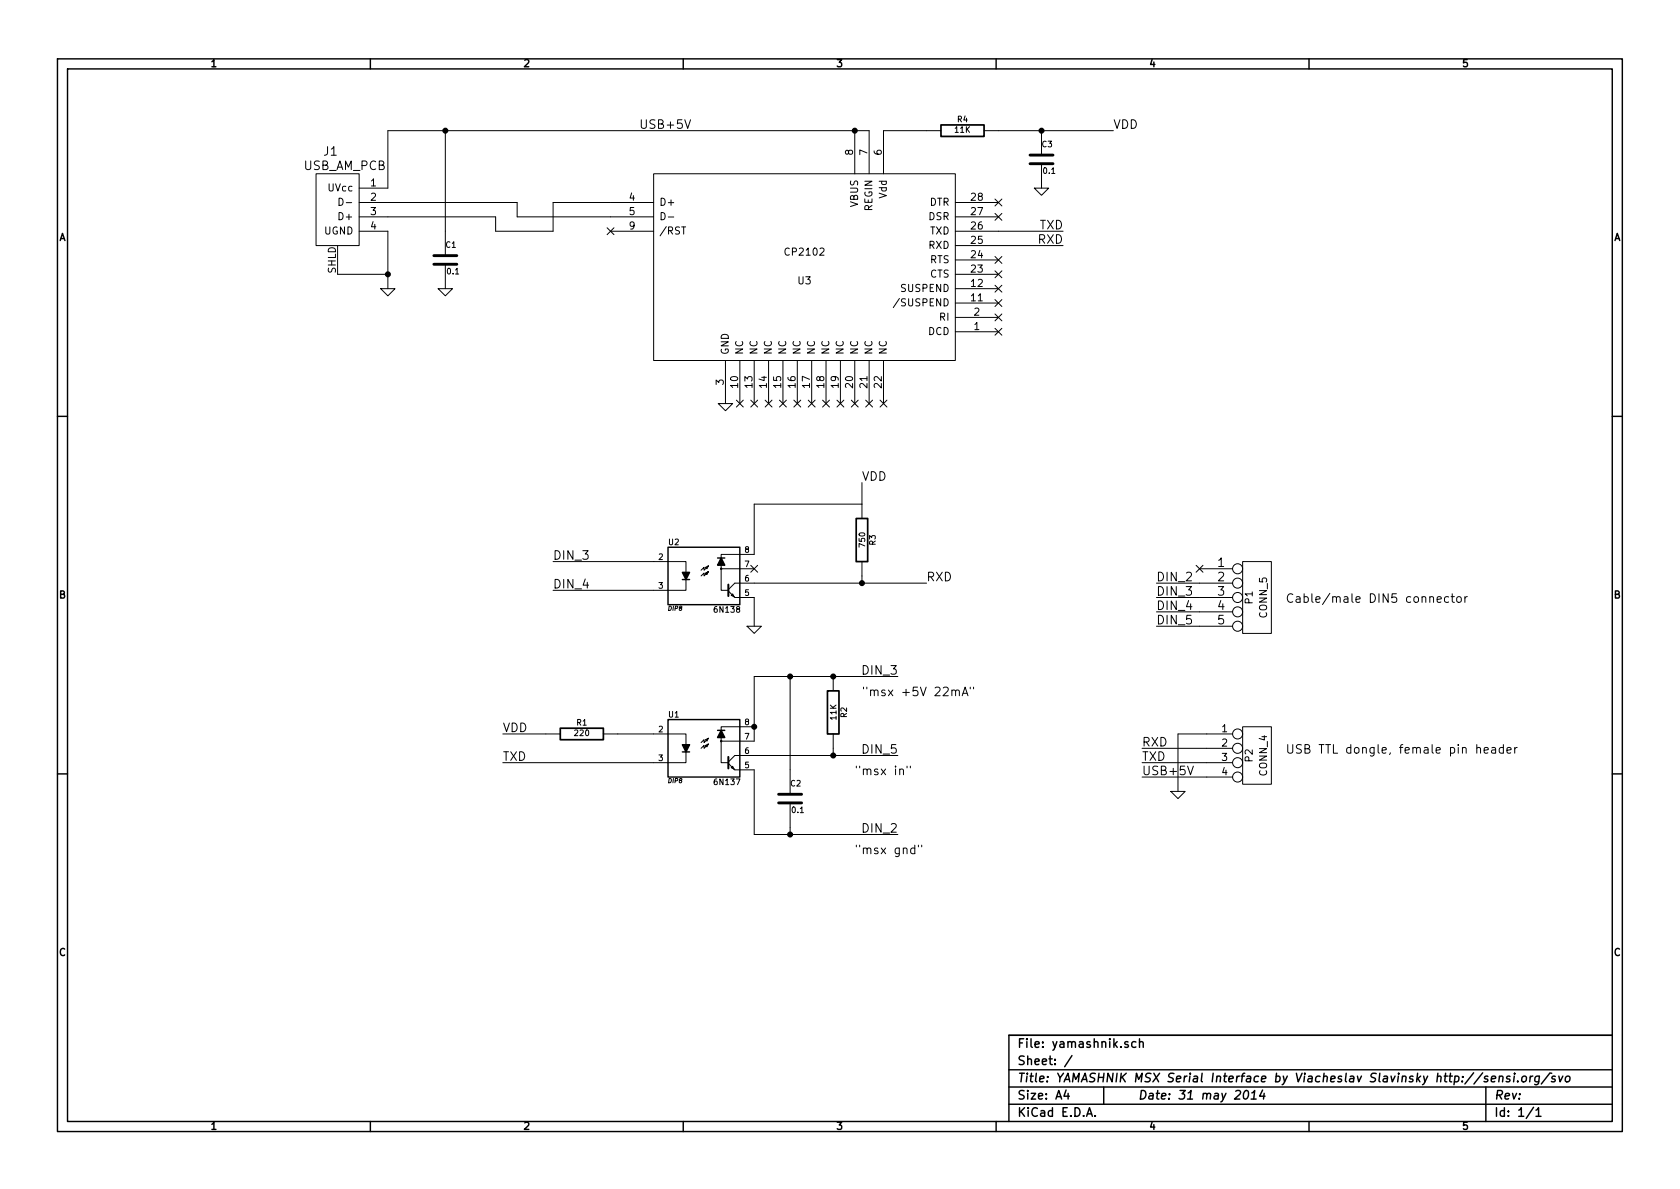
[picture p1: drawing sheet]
<svg xmlns="http://www.w3.org/2000/svg" width="297mm" height="210mm" viewBox="0 0 297 210" stroke-linecap="round" stroke-linejoin="round" font-family="sans-serif">
<g fill="none" stroke="#000" stroke-width=".25">
<path d="M10.2 10.4h276.6v189.7h-276.6zM11.9 12.2h273.2v186.1h-273.2zM65.5 10.4v1.8M120.8 10.4v1.8M176.1 10.4v1.8M231.4 10.4v1.8M10.2 73.6h1.7M285.1 73.6h1.7M118.1 96.8h12.7v10.1h-12.7zM126.9 98.7h1.2M120.6 102.5h1.3M10.2 136.8h1.7"/>
<path d="M118.1 127.2h12.7v10.2h-12.7zM120.6 133h1.3M126.9 129.2h1.2M285.1 136.8h1.7M65.5 198.3v1.8M120.8 198.3v1.8M176.1 198.3v1.8M178.4 189.2h106.7M178.4 195.3h106.7M178.4 192.2h106.7M188.5 192.8l-.4 1h1M188.8 193.3v1.1"/>
<path d="M189.5 186.7l-1.3 1.9M192.1 197.4l.5-1.5 .5 1.5M192.3 197h.7M193.6 197.3v.1M195.1 192.2v3.1M199.4 184.3l-.3-.1-.2 .2v.2l.5 .2v.3h-.5M200.8 184.3a.48 .48 0 0 0-.6 0v.8l.2 .1 .4-.1M201.5 184.3a.36 .36 0 0 1 .6 .1v.8M201.5 183.7v1.5M220.1 193l.3-.2a.88 .88 0 0 1-.3 1.6l-.2-.3a1.19 1.19 0 0 1 .2-1.1zM221.2 194.4h.9M221.3 193.3l.5-.5-.1 1.6"/>
<path d="M223.2 192.8l-.5 1h1M223.5 193.3l-.1 1.1M231.4 198.3v1.8M260.6 189.7l-1.6 2M262.2 189.7l-1.6 2M262.7 192.2v6.1M263.1 190.4l-.4-.1-.2 .3 .2 .2 .3 .1 .1 .2-.3 .2-.4-.1M263.7 190.8l.7-.1v-.3h-.6l-.1 .7 .2 .2 .4-.1M265.1 190.4l.3-.1 .3 .1v.9M265.1 190.3l-.1 1M267 190.4l-.4-.1-.2 .3 .2 .2 .3 .1 .1 .2-.2 .2-.5-.1M267.7 190.3l-.1 1"/>
<path d="M267.8 189.8v.1M268.4 191.2v.1M269.2 190.4l.2-.1 .4 .1v.6l-.3 .3-.4-.1zM270.6 190.3l-.1 1M271 190.3l-.3 .1-.2 .2M271.1 195.8l-1.3 2M271.6 196.3l.4-.4v1.5M271.6 197.4h.9M272.2 190.4l-.2-.1a.52 .52 0 0 0-.6 .3v.6l.2 .1 .5-.1M272.2 190.3l-.2 1.2-.3 .3-.4-.1M274.1 189.7l-1.6 2M274.2 189.8h.1"/>
<path d="M275 190.4l-.3-.1-.3 .3 .2 .2 .3 .1 .1 .2-.2 .2-.5-.1M275.6 190.3l.2 1 .5-1M276.9 190.4l.2-.1 .4 .1v.6l-.3 .3-.4-.1zM285.1 183.1h-106.7v15.2"/>
</g>
<g fill="none" stroke="#000" stroke-width=".18">
<path d="M55.9 30.7h7.6v12.7h-7.6zM59.9 35a.64 .64 0 0 1 .8 .7 .64 .64 0 0 1-.8 .6zM61.2 35.8h1M63.5 35.8h27.9v2.5h24.2M78.7 23.1v22.1M115.6 30.7h53.3v33h-53.3zM115.6 35.8h-17.8v5.1h-10.2v-2.6h-24.1M116.9 37.6a.64 .64 0 0 1 .7 .6 .64 .64 0 0 1-.7 .7zM118.2 38.4h.9M121.1 21.2l.5 1.5 .5-1.5M151.1 23.1v7.6M153.7 30.7v-7.6h-85.1v10.2h-5.1"/>
<path d="M166.4 23.1h-10.2v7.6M168.9 35.8h7.6M168.9 38.3h7.6M174 23.1h22.8M175.9 35.2l1.2 1.2M175.9 37.7l1.2 1.3M177.1 35.2l-1.2 1.2M177.1 37.7l-1.2 1.3M182.9 33.3h2.5l-1.3 1.2zM184.1 23.1v4.3M184.1 29v4.3M59.7 43.4v5.1h8.9"/>
<path d="M63.5 40.9h5.1v10.1M67.3 51h2.5l-1.2 1.3zM77.5 51h2.5l-1.3 1.3zM78.7 46.7v4.3M107.3 40.3l1.3 1.2M107.9 40.9h7.7M108.6 40.3l-1.3 1.2M120.5 40.1h.7M159 52.8l-1.1 1.6M168.9 58.7h7.6M168.9 56.1h7.6M168.9 40.9h19.1"/>
<path d="M168.9 53.6h7.6M168.9 51h7.6M168.9 48.5h7.6M168.9 46h7.6M168.9 43.4h19.1M175.9 45.4l1.2 1.2M175.9 47.9l1.2 1.2M175.9 50.4l1.2 1.3M175.9 53l1.2 1.2M175.9 55.5l1.2 1.2M175.9 58.1l1.2 1.2M177.1 45.4l-1.2 1.2"/>
<path d="M177.1 47.9l-1.2 1.2M177.1 50.4l-1.2 1.3M177.1 53l-1.2 1.2M177.1 55.5l-1.2 1.2M177.1 58.1l-1.2 1.2M127 71.4h2.5l-1.2 1.2zM128.3 63.7v7.7M130.2 70.8l1.2 1.2M130.8 63.7v7.7M131.4 70.8l-1.2 1.2M132.7 70.8l1.3 1.2M133.3 63.7v7.7"/>
<path d="M134 70.8l-1.3 1.2M135.3 70.8l1.2 1.2M135.9 63.7v7.7M136.5 70.8l-1.2 1.2M137.8 70.8l1.2 1.2M138.4 63.7v7.7M139 70.8l-1.2 1.2M140.4 70.8l1.2 1.2M141 63.7v7.7M141.6 70.8l-1.2 1.2M142.9 70.8l1.2 1.2M143.5 63.7v7.7"/>
<path d="M144.1 70.8l-1.2 1.2M145.4 70.8l1.3 1.2M146 63.7v7.7M146.7 70.8l-1.3 1.2M148 70.8l1.2 1.2M148.6 63.7v7.7M149.2 70.8l-1.2 1.2M150.5 70.8l1.2 1.2M151.1 63.7v7.7M151.7 70.8l-1.2 1.2M153.1 70.8l1.2 1.2M153.7 63.7v7.7"/>
<path d="M154.3 70.8l-1.2 1.2M155.6 70.8l1.2 1.2M156.2 63.7v7.7M156.8 70.8l-1.2 1.2M97.8 99.3h23.5v1.9M127.5 99.9v4.5h1.3M132.7 100l1.3 1.2M134 100l-1.3 1.2M152.4 89.1h-19.1v8.9h-5.8v.7M152.4 85.3v6.4M152.4 99.3v3.8M211.5 100l1.2 1.2"/>
<path d="M212.7 100l-1.2 1.2M219.7 99.3h5.1v12.7h-5.1zM121.3 102.5v1.9h-23.5M124.7 100.3l.5-.2-.2 .5zM125.2 100.1l-.7 .7v-.5l-.5 .5M125.2 101.1l-.2 .5-.3-.3 .5-.2-.7 .7v-.5l-.5 .5M127.5 100.6h5.8M128.8 104.5l1.1 1.2h3.4v5M129.3 105.3l.2-.3 .3 .5zM132.1 110.7h2.5l-1.3 1.3zM139.7 119.6v20.9M147.3 119.6v2.6"/>
<path d="M158.7 119.6h-25.4v11.5h-5.8M163.8 103.1h-33.9l-1.1 1.2M204.5 105.7h13.4M204.5 103.1h13.4M204.5 108.2h13.4M204.5 110.7h13.4M212.1 100.6h5.8M254.1 106l.7-.1v-.3l-.5-.1-.2 .2 .1 .7h.6M256.1 105.6a.48 .48 0 0 0-.6 .1v.7l.2 .1 .4-.1M256.6 105.5h.5M256.8 105v1.3l.3 .2M257.6 105.7l.3-.2 .4 .2v.7l-.2 .1-.5-.1z"/>
<path d="M259 105.5v1M259.4 105.5l-.2 .1-.2 .2M88.9 129.8h10.2M106.7 129.8h14.6v1.9M121.3 133v1.9h-32.4M124.7 130.8l.5-.2-.2 .5zM125.2 130.6l-.7 .7v-.5l-.5 .5M125.2 131.6l-.2 .5-.3-.3 .5-.2-.7 .7v-.5l-.5 .5M127.5 130.4v4.5h1.3M128.8 135l1.1 1.1h3.4v11.5h25.4M129.3 135.8l.2-.3 .3 .5zM133.3 128.5h-5.8v.7"/>
<path d="M147.3 129.8v3.8M158.7 133.6h-28.8l-1.1 1.1M159.1 136.1h.1a.36 .36 0 0 1 .5 .1v.8M160.4 135.5v.3M161 135.5v.3M168.3 122.2l.1-.1a.36 .36 0 0 1 .6 .1v.8M169 122.2a.35 .35 0 0 1 .3-.2 .35 .35 0 0 1 .3 .2v.8M170.1 123l.5-1.5 .5 1.5M170.3 122.6h.7M171.6 121.5v.3M172.1 121.5v.3M201.9 134.9h16"/>
<path d="M201.9 132.3h16M201.9 137.4h16M207 139.9h2.5l-1.2 1.3zM210 135.5l.5 1.5 .5-1.5M217.9 129.8h-9.6v10.1M219.7 128.5h5.1v10.2h-5.1zM262.4 132.7l.7-.1v-.3l-.5-.1-.2 .2 .1 .7h.6M263.8 132.3h.6v.9M264.4 132.6h-.5a.3 .3 0 0 0-.2 .3 .3 .3 0 0 0 .2 .3l.5-.1M265.8 132.3a.48 .48 0 0 0-.6 0v.8l.2 .1 .4-.1M265.8 131.7v1.5M266.4 132.7l.8-.1-.1-.3-.4-.1-.3 .2 .1 .7h.6"/>
<path d="M267.8 132.2v1M268.2 132.2l-.2 .1-.2 .2M139.7 142v5.6M161.7 150a.48 .48 0 0 0-.6 .1v.7l.2 .2 .4-.1M161.7 149.4v1.6M162.4 149.4v.4M163 149.4v.4"/>
<circle cx="127.5" cy="100.6" r=".13"/>
<circle cx="218.8" cy="103.1" r=".89"/>
<circle cx="218.8" cy="100.6" r=".89"/>
<circle cx="218.8" cy="105.7" r=".89"/>
<circle cx="218.8" cy="108.2" r=".89"/>
<circle cx="218.8" cy="110.7" r=".89"/>
<circle cx="127.5" cy="131.1" r=".13"/>
<circle cx="218.8" cy="137.4" r=".89"/>
<circle cx="218.8" cy="132.3" r=".89"/>
<circle cx="218.8" cy="129.8" r=".89"/>
<circle cx="218.8" cy="134.9" r=".89"/>
</g>
<path d="M128.8 103.4v2M128.8 133.9v2" fill="none" stroke="#000" stroke-width=".36"/>
<g fill="#000" stroke="#000" stroke-width=".25">
<path d="M127.5 98.7l.6 1.2h-1.2zM120.6 101.2h1.3l-.6 1.3zM120.6 131.7h1.3l-.6 1.3zM127.5 129.2l.6 1.2h-1.2z"/>
<circle cx="78.7" cy="23.1" r=".41"/>
<circle cx="151.1" cy="23.1" r=".41"/>
<circle cx="184.1" cy="23.1" r=".41"/>
<circle cx="68.6" cy="48.5" r=".41"/>
<circle cx="139.7" cy="119.6" r=".41"/>
<circle cx="147.3" cy="119.6" r=".41"/>
<circle cx="152.4" cy="103.1" r=".41"/>
<circle cx="133.3" cy="128.5" r=".41"/>
<circle cx="147.3" cy="133.6" r=".41"/>
<circle cx="139.7" cy="147.6" r=".41"/>
</g>
<path d="M166.4 22.1h7.6v2h-7.6zM151.4 91.7h2v7.6h-2zM99.1 128.8h7.6v2h-7.6zM146.3 122.2h2v7.6h-2z" fill="none" stroke="#000" stroke-width=".3"/>
<path d="M182.1 29h4.1M182.1 27.4h4.1M76.7 46.7h4.1M76.7 45.2h4.1M137.7 142h4M137.7 140.5h4" fill="none" stroke="#000" stroke-width=".51"/>
<g font-size="2.1">
<text x="113" y="22.9">USB+5V</text>
<text x="196.8" y="22.9">VDD</text>
<text x="57.3" y="27.6">J1</text>
<text x="53.6" y="30.1">USB_AM_PCB</text>
<text x="183.7" y="40.6">TXD</text>
<text x="183.5" y="43.2">RXD</text>
<text x="152.4" y="85.1">VDD</text>
<text x="97.8" y="99.1">DIN_3</text>
<text x="215.3" y="100.3">1</text>
<text x="97.8" y="104.1">DIN_4</text>
<text x="163.8" y="102.9">RXD</text>
<text x="204.5" y="102.9">DIN_2</text>
<text x="204.5" y="105.4">DIN_3</text>
<text x="204.5" y="107.9">DIN_4</text>
<text x="215.3" y="102.9">2</text>
<text x="215.3" y="105.4">3</text>
<text x="215.3" y="107.9">4</text>
<text x="227.3" y="106.7">Cable/male DIN5 connector</text>
<text x="204.5" y="110.5">DIN_5</text>
<text x="215.3" y="110.5">5</text>
<text x="152.7" y="119.4">DIN_3</text>
<text x="152.4" y="123.2">&quot;msx +5V 22mA&quot;</text>
<text x="88.9" y="129.5">VDD</text>
<text x="88.9" y="134.6">TXD</text>
<text x="151.1" y="137.2">&quot;msx in&quot;</text>
<text x="152.7" y="133.3">DIN_5</text>
<text x="201.9" y="132.1">RXD</text>
<text x="201.9" y="134.6">TXD</text>
<text x="201.9" y="137.2">USB+5V</text>
<text x="227.3" y="133.3">USB TTL dongle, female pin header</text>
<text x="152.7" y="147.3">DIN_2</text>
<text x="151.1" y="151.1">&quot;msx gnd&quot;</text>
<text x="179.9" y="185.4">File: yamashnik.sch</text>
<text x="179.9" y="191.5">Title: YAMASHNIK MSX Serial Interface by Viacheslav Slavinsky http://sensi.org/svo</text>
<text x="179.9" y="188.4">Sheet: /</text>
<text x="179.9" y="197.6">KiCad E.D.A.</text>
<text x="179.9" y="194.5">Size: A4</text>
<text x="201.2" y="194.5">Date: 31 may 2014</text>
<text x="264.2" y="194.5">Rev:</text>
<text x="264.2" y="197.6">Id: 1/1</text>
</g>
<g font-size="1.8">
<text x="37.3" y="11.9">1</text>
<text x="92.7" y="11.9">2</text>
<text x="148" y="11.9">3</text>
<text x="203.3" y="11.9">4</text>
<text x="258.6" y="11.9">5</text>
<text x="150.9" y="27.4" transform="rotate(-90 150.9 27.4)">8</text>
<text x="153.4" y="27.4" transform="rotate(-90 153.4 27.4)">7</text>
<text x="156" y="27.4" transform="rotate(-90 156 27.4)">6</text>
<text x="58.1" y="33.9">UVcc</text>
<text x="65.6" y="33">1</text>
<text x="65.6" y="35.6">2</text>
<text x="111.3" y="35.6">4</text>
<text x="156.8" y="35.1" transform="rotate(-90 156.8 35.1)">Vdd</text>
<text x="171.8" y="35.6">28</text>
<text x="57.3" y="41.5">UGND</text>
<text x="60.2" y="39">D+</text>
<text x="65.6" y="38.1">3</text>
<text x="65.6" y="40.6">4</text>
<text x="111.3" y="38.1">5</text>
<text x="111.3" y="40.6">9</text>
<text x="116.6" y="36.4">D+</text>
<text x="116.6" y="41.5">/RST</text>
<text x="151.8" y="36.6" transform="rotate(-90 151.8 36.6)">VBUS</text>
<text x="154.3" y="37.4" transform="rotate(-90 154.3 37.4)">REGIN</text>
<text x="164.2" y="39">DSR</text>
<text x="164.3" y="36.4">DTR</text>
<text x="164.4" y="41.5">TXD</text>
<text x="171.8" y="40.6">26</text>
<text x="171.8" y="38.1">27</text>
<text x="10.4" y="42.7">A</text>
<text x="139" y="45.3">CP2102</text>
<text x="164.2" y="44.1">RXD</text>
<text x="164.4" y="46.6">RTS</text>
<text x="171.8" y="45.7">24</text>
<text x="171.8" y="43.2">25</text>
<text x="285.3" y="42.7">A</text>
<text x="59.4" y="48.4" transform="rotate(-90 59.4 48.4)">SHLD</text>
<text x="141.1" y="50.3">U3</text>
<text x="159.3" y="51.7">SUSPEND</text>
<text x="164.4" y="49.1">CTS</text>
<text x="171.8" y="53.3">11</text>
<text x="171.8" y="50.8">12</text>
<text x="171.8" y="48.3">23</text>
<text x="158.9" y="54.2">/SUSPEND</text>
<text x="164.1" y="59.3">DCD</text>
<text x="166.1" y="56.8">RI</text>
<text x="172.2" y="58.4">1</text>
<text x="172.2" y="55.9">2</text>
<text x="128.9" y="62.7" transform="rotate(-90 128.9 62.7)">GND</text>
<text x="131.4" y="62.7" transform="rotate(-90 131.4 62.7)">NC</text>
<text x="134" y="62.7" transform="rotate(-90 134 62.7)">NC</text>
<text x="136.5" y="62.7" transform="rotate(-90 136.5 62.7)">NC</text>
<text x="139.1" y="62.7" transform="rotate(-90 139.1 62.7)">NC</text>
<text x="141.6" y="62.7" transform="rotate(-90 141.6 62.7)">NC</text>
<text x="144.1" y="62.7" transform="rotate(-90 144.1 62.7)">NC</text>
<text x="146.7" y="62.7" transform="rotate(-90 146.7 62.7)">NC</text>
<text x="149.2" y="62.7" transform="rotate(-90 149.2 62.7)">NC</text>
<text x="151.8" y="62.7" transform="rotate(-90 151.8 62.7)">NC</text>
<text x="154.3" y="62.7" transform="rotate(-90 154.3 62.7)">NC</text>
<text x="156.8" y="62.7" transform="rotate(-90 156.8 62.7)">NC</text>
<text x="128" y="68" transform="rotate(-90 128 68)">3</text>
<text x="130.6" y="68.5" transform="rotate(-90 130.6 68.5)">10</text>
<text x="133.1" y="68.5" transform="rotate(-90 133.1 68.5)">13</text>
<text x="135.6" y="68.5" transform="rotate(-90 135.6 68.5)">14</text>
<text x="138.2" y="68.5" transform="rotate(-90 138.2 68.5)">15</text>
<text x="140.7" y="68.5" transform="rotate(-90 140.7 68.5)">16</text>
<text x="143.3" y="68.5" transform="rotate(-90 143.3 68.5)">17</text>
<text x="145.8" y="68.5" transform="rotate(-90 145.8 68.5)">18</text>
<text x="148.3" y="68.5" transform="rotate(-90 148.3 68.5)">19</text>
<text x="150.9" y="68.5" transform="rotate(-90 150.9 68.5)">20</text>
<text x="153.4" y="68.5" transform="rotate(-90 153.4 68.5)">21</text>
<text x="156" y="68.5" transform="rotate(-90 156 68.5)">22</text>
<text x="10.4" y="105.9">B</text>
<text x="221.5" y="106.7" transform="rotate(-90 221.5 106.7)">P1</text>
<text x="285.3" y="105.9">B</text>
<text x="224.1" y="109.2" transform="rotate(-90 224.1 109.2)">CONN_5</text>
<text x="216.1" y="129.5">1</text>
<text x="216.1" y="132.1">2</text>
<text x="216.1" y="134.6">3</text>
<text x="216.1" y="137.2">4</text>
<text x="221.5" y="134.7" transform="rotate(-90 221.5 134.7)">P2</text>
<text x="224.1" y="137.2" transform="rotate(-90 224.1 137.2)">CONN_4</text>
<text x="10.4" y="169.1">C</text>
<text x="285.3" y="169.1">C</text>
<text x="37.3" y="199.8">1</text>
<text x="92.7" y="199.8">2</text>
<text x="148" y="199.8">3</text>
<text x="203.3" y="199.8">4</text>
<text x="258.6" y="199.8">5</text>
</g>
<g font-size="1.4">
<text x="168.9" y="23.5">11K</text>
<text x="169.3" y="21.7">R4</text>
<text x="184.3" y="26.1">C3</text>
<text x="184.5" y="30.8">0.1</text>
<text x="78.8" y="43.9">C1</text>
<text x="79.1" y="48.6">0.1</text>
<text x="116.5" y="99.1">2</text>
<text x="118.2" y="96.4">U2</text>
<text x="131.7" y="100.3">7</text>
<text x="131.7" y="97.8">8</text>
<text x="153" y="96.6" transform="rotate(-90 153 96.6)">750</text>
<text x="154.9" y="96.4" transform="rotate(-90 154.9 96.4)">R3</text>
<text x="116.5" y="104.1">3</text>
<text x="131.7" y="105.4">5</text>
<text x="131.7" y="102.9">6</text>
<text x="126.4" y="108.4">6N138</text>
<text x="101.7" y="130.2">220</text>
<text x="102" y="128.3">R1</text>
<text x="116.5" y="129.5">2</text>
<text x="118.2" y="126.9">U1</text>
<text x="131.7" y="130.8">7</text>
<text x="131.7" y="128.3">8</text>
<text x="147.9" y="127.2" transform="rotate(-90 147.9 127.2)">11K</text>
<text x="149.8" y="126.9" transform="rotate(-90 149.8 126.9)">R2</text>
<text x="116.5" y="134.6">3</text>
<text x="131.7" y="135.9">5</text>
<text x="131.7" y="133.3">6</text>
<text x="126.4" y="138.9">6N137</text>
<text x="139.8" y="139.1">C2</text>
<text x="140.1" y="143.8">0.1</text>
</g>
<g font-size="1.1">
<text x="118.2" y="108">DIP8</text>
<text x="118.2" y="138.5">DIP8</text>
</g>
</svg>
